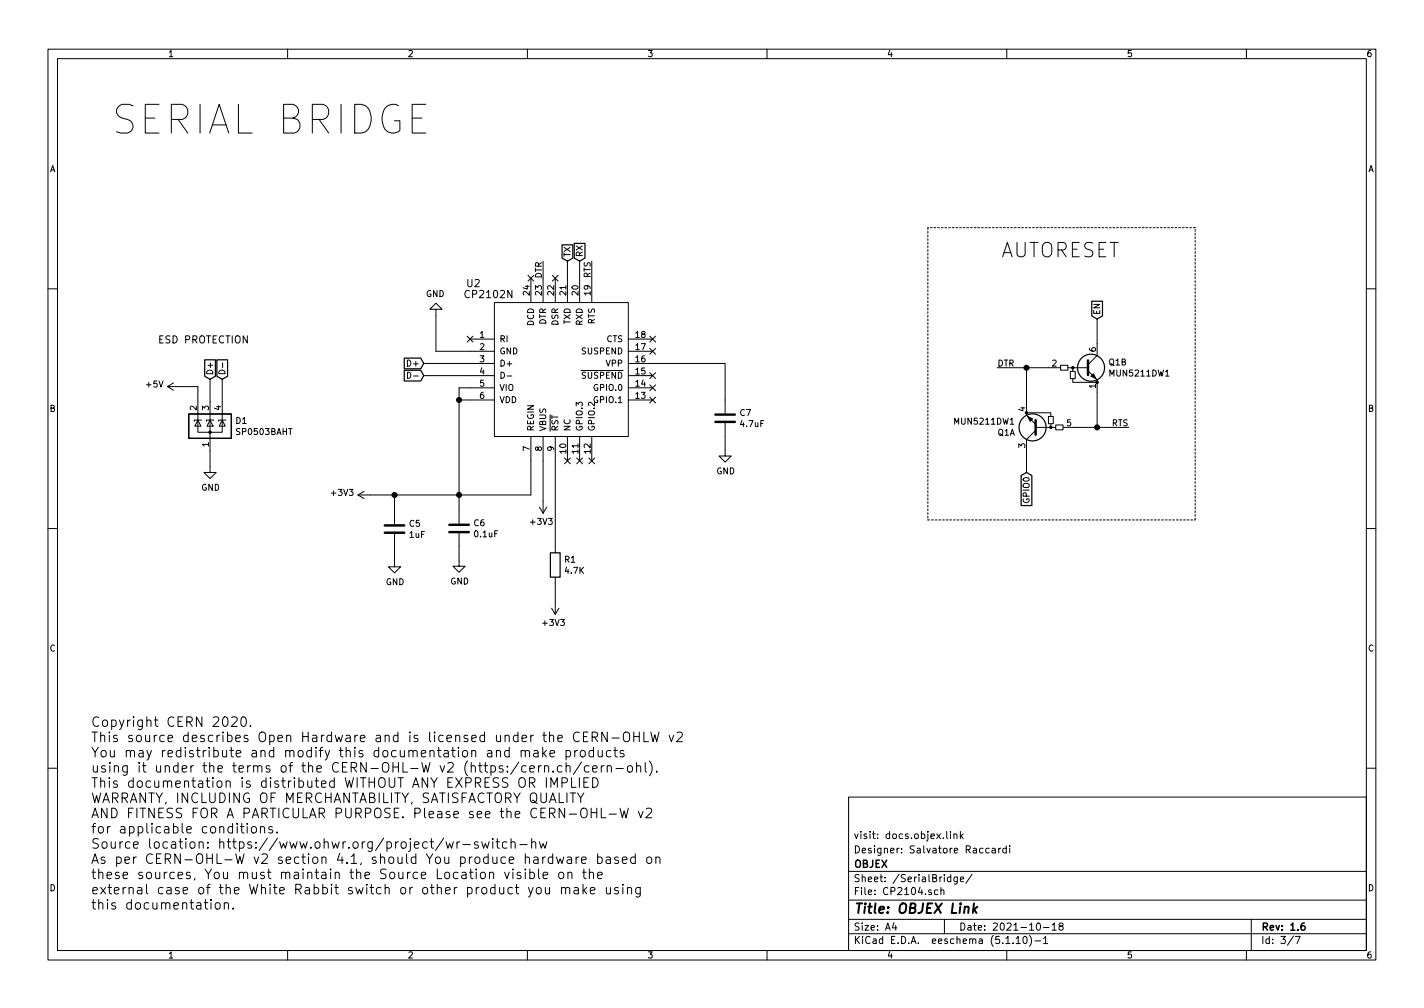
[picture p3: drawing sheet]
<svg xmlns="http://www.w3.org/2000/svg" width="297mm" height="210mm" viewBox="0 0 297 210" stroke-linecap="round" stroke-linejoin="round" font-family="sans-serif">
<g fill="none" stroke="#000" stroke-width=".21">
<path d="M10 10.3h277v189.9h-277zM12 12.2h273v186.1h-273zM60 10.3v1.9M110 10.3v1.9M160 10.3v1.9M210 10.3v1.9M260 10.3v1.9M110.1 57.4l1.3 1.2M110.7 58v5.1M111.4 57.4l-1.3 1.2M113.3 54.5v8.6M115.2 57.4l1.2 1.2"/>
<path d="M115.8 58v5.1M116.4 57.4l-1.2 1.2M118.4 54.5v8.6M120.9 54.5v8.6M123.4 54.5v8.6M10 60.2h2M36.2 79.9l-1.3 .7M43.8 79.1v19.4h1.3l-1.3 1.3-1.3-1.3h1.3M45.8 77.3a.66 .66 0 0 1 .8-.1 .66 .66 0 0 1 .3 .7h-1.3zM46.4 79.1v8.5M46.4 75.7v1M85 77.6a.64 .64 0 0 1 .7 .7 .64 .64 0 0 1-.7 .6z"/>
<path d="M86.3 78.4h.9M88.4 75.8h14.7M88.4 78.4h14.7M90.9 64.5h1.3l-1.3-1.3-1.2 1.3h1.2v8.8h12.2M97.4 70.1l1.3 1.2M98 70.7h5.1M98.7 70.1l-1.3 1.2M103.1 63.1h28v28h-28zM104.5 77.6a.64 .64 0 0 1 .7 .7 .64 .64 0 0 1-.7 .6zM105.8 78.4h1M131.1 70.7h5M131.1 73.3h5"/>
<path d="M131.1 75.8h20.2v10.4M131.1 78.4h5M135.5 72.7l1.3 1.2M135.5 77.7l1.3 1.3M135.5 70.1l1.3 1.2M136.8 72.7l-1.3 1.2M136.8 77.7l-1.3 1.3M136.8 70.1l-1.3 1.2M208 76.7h13.2M214.1 76.7v9.9l1.9 1.9M221.2 76.2h1.6v1h-1.6zM222.8 76.7h4"/>
<path d="M223.3 77.5h1v1.5h-1zM223.8 79v.8h5.1M223.8 76.7v.8M226.9 77.3l2 1.9v9.9M228.9 66.5v7.7l-2 1.9M285 60.2h2M34.9 80.6h6.4v7M34.9 80.6l1.3 .8M41.3 87.6v2.6h5.1v-2.6M41.3 87.6l.6 1.3h-1.3zM42 87.6h-1.5v.3M43.8 87.6l.6 1.3h-1.2z"/>
<path d="M44.6 87.6h-1.5v.3M46.4 87.6l.6 1.3h-1.3zM47.1 87.6h-1.5v.3M95.8 83.4h7.3M103.1 80.9h-7.3v28.3M110.7 91.1v12.1h-36M113.3 91.1v16M115.8 91.1v24.2M117.8 95.5l1.2 1.2M118.4 91.1v5M119 95.5l-1.2 1.2M120.3 95.5l1.2 1.2"/>
<path d="M120.9 91.1v5M121.5 95.5l-1.2 1.2M122.8 95.5l1.3 1.2M123.4 91.1v5M124.1 95.5l-1.3 1.2M131.1 80.9h5M131.1 83.4h5M135.5 80.3l1.3 1.2M135.5 82.8l1.3 1.2M136.8 80.3l-1.3 1.2M136.8 82.8l-1.3 1.2M151.3 88.3v6.8h1.2l-1.2 1.3-1.3-1.3h1.3"/>
<path d="M214.1 86.1h5.1v.8M216 89.8l-1.9 1.9v6.8M216.2 89.1h4M218.7 86.9h1v1.5h-1zM219.2 88.4v.7M220.2 88.6h1.5v1.1h-1.5zM221.7 89.1h13.8M10 110.3h2M74.7 103.2l1.2 .8M75.9 102.5l-1.2 .7M82.3 111.4v6.8h1.3l-1.3 1.3-1.3-1.3h1.3M82.3 103.2v6.1"/>
<path d="M95.8 111.2v6.9h1.2l-1.2 1.3-1.3-1.3h1.3M112.5 105.8l.8 1.3M114 105.8l-.7 1.3M285 110.3h2M115.1 126.9l.7 1.2M115.8 120.4v7.7M116.6 126.9l-.8 1.2M48.3 149.7l.8-.2 .3 .2 .1 .4-.1 .3-1.2 1.1h1.3M50.4 149.7l.3-.2a1.07 1.07 0 0 1 .5 1.8 .48 .48 0 0 1-.5 .2 .48 .48 0 0 1-.4-.4l-.1-.8zM52.2 151.3v.2M108.7 156.7a.49 .49 0 0 1 .9 .1v1.1M108.7 156.5v1.4"/>
<path d="M109.6 156.8l.1-.2a.48 .48 0 0 1 .7 .2v1.1M111.4 156.6h.7l.1 1.3M112.2 157l-.6 .1a.39 .39 0 0 0-.3 .4 .39 .39 0 0 0 .3 .4l.6-.1M112.3 159.7v1.4M112.9 159.7l-.4 .1-.2 .3M113.2 155.9v2M113.4 157.1l.6 .8M113.6 159.9a.49 .49 0 0 1 .9 .1v1.1M113.6 159.7v1.4M114 156.5l-.8 .8M114.7 157.2l1-.2-.1-.4-.6-.1-.3 .3 .1 1h.8M117.2 159.8l-.6-.1-.3 .4v.6l.2 .3h.7"/>
<path d="M118.1 156.6l.5-.1 .4 .4v.6l-.2 .3h-.7M118.1 159.9a.47 .47 0 0 1 .8 .1v1.1M118.1 156.5v2M118.1 159v2.1M119.9 156.5v1.4M120.5 156.5l-.4 .1-.2 .3M121.1 156.7a.55 .55 0 0 1 .6-.2 .55 .55 0 0 1 .4 .4l-.1 .8a.55 .55 0 0 1-.5 .2 .55 .55 0 0 1-.5-.4zM121.3 158.9l-1.7 2.6M121.7 153.6h.7M122.7 152.7h-1v2h1M122.9 159.8l-.6-.1-.4 .4v.6l.2 .3h.8M123.5 153.7h.8a.54 .54 0 0 0 .4-.5 .54 .54 0 0 0-.4-.5h-.8v2"/>
<path d="M123.8 156.6l-.6-.1-.3 .4v.6l.1 .3h.8M123.8 155.9v2M124 153.7l.7 1M124.8 156.5l.1 1.3a.53 .53 0 0 0 .7-.1M125.4 159.7v1.4M125.6 156.5v1.4M126 159.7l-.4 .1-.2 .3M126.7 152.7v2l-1.2-2v2M126.7 159.9a.52 .52 0 0 1 .7-.1l.1 1.3M126.7 159.7v1.4M127.4 156.6l-.5-.1-.4 .4v.6l.2 .3h.7M127.6 153.9h1.6"/>
<path d="M128 156.5h.8M128.3 155.9v1.7l.1 .2 .4 .1M130.1 153a.66 .66 0 0 1 .8-.3 .66 .66 0 0 1 .4 .7v.6a.66 .66 0 0 1-.3 .6 .66 .66 0 0 1-.7 0 1.58 1.58 0 0 1-.2-1.6zM130.1 156.6a.5 .5 0 0 0-.8 .2l.1 .3 .5 .1 .3 .3-.3 .4-.6-.1M131 159.9a.55 .55 0 0 1 .5-.2 .55 .55 0 0 1 .4 .4v.6a.54 .54 0 0 1-.5 .4 .54 .54 0 0 1-.5-.4zM132.2 153.6h1.1M132.2 152.7v2M132.8 159.9a.49 .49 0 0 1 .9 .1v1.1M132.8 159v2.1M133.3 152.7v2M134.3 152.7v2h1M134.6 159v1.8l.3 .3"/>
<path d="M135.5 158.7a2.29 2.29 0 0 1 0 3.1M135.8 152.7l.4 2 .4-1.4 .4 1.4 .5-2M139.6 153.4l.5 1.3 .4-1.3M141.2 152.9l.3-.2h.5l.2 .2 .1 .4-.1 .3-1.1 1.1h1.2M10 160.2h2M50.1 172.4h.8M50.4 171.7v1.8l.1 .2 .4 .1M51.6 171.7v.2M51.6 172.4v1.4M52.6 172.5a.55 .55 0 0 1 .9 .3l-.1 .8a.55 .55 0 0 1-.5 .2 .55 .55 0 0 1-.5-.4v-.6zM54.3 172.6a.5 .5 0 0 1 .9 .1v1.1M54.3 172.4v1.4"/>
<path d="M56.8 172.5l-.5-.1-.2 .3 .1 .3 .6 .2v.5h-.7M57.8 173.6v.2M93 175.6l.4 1.3 .4-.9 .4 .9 .4-1.3M95.3 175.6v1.3M95.9 175.6l-.4 .1-.2 .3M96.6 176.2h1.5M99.7 175.7l-.5-.1-.2 .3 .1 .3 .6 .1v.5h-.7M100.5 175.6l.4 1.3 .3-.9 .5 .9 .3-1.3M102.8 174.9v.2M102.8 175.6v1.3M103.5 175.6h.7M103.7 174.9v1.7l.1 .2 .4 .1"/>
<path d="M105.7 175.7l-.5-.1-.4 .4v.5l.2 .3h.7M106.6 175.8a.52 .52 0 0 1 .8-.1l.1 1.2M106.6 174.9v2M108.4 176.2h1.6M110.5 160.4l1-.2-.1-.4-.6-.1-.3 .3 .1 1h.8M110.9 175.8a.5 .5 0 0 1 .9 .1v1M110.9 174.9v2M112.5 175.6l.4 1.3 .4-.9 .4 .9 .4-1.3M114 162.2v2M114.9 164.2v-2l.7 1.4 .7-1.4v2M115.4 160.9v.2M116.1 178.8l.4 1.3 .3-1 .4 1 .4-1.3"/>
<path d="M117.2 163.3h.8a.54 .54 0 0 0 .4-.6 .54 .54 0 0 0-.4-.5h-.8v2M118.4 178.9h.7l.1 1.2M119.2 162.2v2h1M119.2 179.2l-.7 .1a.39 .39 0 0 0-.3 .4 .39 .39 0 0 0 .3 .4l.7-.1M120.2 178.8v1.3M120.5 165.4l.6 1 .7-1M120.8 178.8l-.4 .1-.2 .2M120.9 162.2v2M121.1 166.4v1M121.3 179.4l1-.2-.1-.3-.6-.1-.3 .2 .1 1h.8M121.8 163.2h.7M122.8 162.2h-1v2h1"/>
<path d="M123.3 168.6v2M123.3 169.5h1.2M123.6 160.4l1-.2-.1-.4-.6-.1-.3 .3 .1 1h.8M123.6 162.2a1.01 1.01 0 0 1 1.2 1 1.01 1.01 0 0 1-1.2 1zM124.5 168.6v2M124.7 178.9l.5-.1 .4 .3v.6l-.2 .3h-.7M124.7 178.1v2M125.4 168.6v2h1M126.5 178.9h.8v1.2M127.1 169.8h1.5M127.3 179.2l-.6 .1a.39 .39 0 0 0-.3 .4 .39 .39 0 0 0 .3 .4l.6-.1M128.5 160.3h1.5"/>
<path d="M129 178.9a.48 .48 0 0 0-.8 .1l.1 .3 .5 .1 .3 .3-.3 .4-.6-.1M129.3 168.6l.5 2 .4-1.5 .4 1.5 .5-2M129.8 179.4l1-.2-.1-.3-.6-.1-.3 .2 .1 1h.8M132.5 178.9l-.6-.1-.4 .3v.6l.2 .3h.8M132.5 178.1v2M133.2 169.2l.5 1.4 .4-1.4M134.8 168.8l.3-.2h.5l.2 .2 .1 .3-.1 .3-1.1 1.2h1.2M135 179a.55 .55 0 0 1 .5-.3 .55 .55 0 0 1 .4 .4v.6a.54 .54 0 0 1-.5 .4 .54 .54 0 0 1-.5-.4zM136.8 179a.49 .49 0 0 1 .9 0v1.1M136.8 178.8v1.3M137 160.9v.2M177 166.3h108v32h-108z"/>
<path d="M197.5 173.4v1.3l.2 .2M198.3 173.4v.2M198.3 173.9v1M199 174.1l.2-.2 .3 .1 .1 .9M199 173.9v1M200.3 173.4v1.5M200.5 174.4l.4 .5M200.9 173.9l-.6 .6M206.3 177l-.4-.1-.3 .3 .1 .6 .2 .1 .4-.1M207 177h.5l.1 .9M207.6 177.3l-.5 .1-.2 .2 .2 .3 .5-.1M208.3 176.9v1"/>
<path d="M208.8 176.9l-.5 .3M209.9 177l-.4-.1-.3 .3v.6l.3 .1 .4-.1M209.9 176.4v1.5M210.6 176.4v.2M210.6 176.9v1M285 160.2h2M44 188.3v1.3M45 188.5a.53 .53 0 0 1 .5-.2 .53 .53 0 0 1 .4 .4v.5a.54 .54 0 0 1-.5 .4 .54 .54 0 0 1-.5-.4zM46.8 188.5a.52 .52 0 0 1 .7-.1l.2 1.2M46.8 188.3v1.3M48.6 189.4v.2M60 198.3v1.9"/>
<path d="M105.3 181.9l.4 1.4 .5-1.4M107 181.9v1.4M108.6 182l-.5-.1-.3 .3 .1 .3 .7 .2v.5h-.8M109.6 181.9v1.4M110 198.3v1.9M110.2 185.1l.5 1.4M110.5 182l.6-.1 .4 .4v.6l-.2 .3h-.8M110.5 181.3v2M111.2 185.1l-.7 1.8-.3 .2M112 185.3a.53 .53 0 0 1 .5-.2 .53 .53 0 0 1 .4 .4v.6a.54 .54 0 0 1-.5 .4 .54 .54 0 0 1-.5-.4zM112.3 181.3v1.7l.3 .3M113.3 182.6l.9-.2-.1-.4-.5-.1-.3 .3 .1 1h.7"/>
<path d="M113.8 185.1l.1 1.3a.52 .52 0 0 0 .7-.1M114.6 185.1v1.4M116.6 182.1a.55 .55 0 0 1 .6-.2 .55 .55 0 0 1 .4 .4l-.1 .8a.55 .55 0 0 1-.5 .2 .55 .55 0 0 1-.5-.4zM117.1 185.3a.52 .52 0 0 1 .8-.1l.1 1.3M117.1 185.1v1.4M118 185.4l.1-.2a.48 .48 0 0 1 .7 .2v1.1M118.5 182.1a.47 .47 0 0 1 .8 .1v1.1M118.5 181.9v1.4M119.8 185.2h.7l.1 1.3M120.6 185.6l-.6 .1a.39 .39 0 0 0-.3 .4 .39 .39 0 0 0 .3 .4l.6-.1M121.5 181.9h.8M121.6 184.4v2.1"/>
<path d="M121.8 181.3v1.7l.1 .2 .4 .1M121.8 185.7l.6 .8M122.4 185.1l-.8 .8M122.9 182.1a.5 .5 0 0 1 .9 .1v1.1M122.9 181.3v2M123.1 185.8l1-.2-.1-.4-.6-.1-.3 .3 .1 1h.8M124.7 182.6l.9-.2-.1-.4-.6-.1-.2 .3 .1 1h.7M126.5 185.1l.1 1.3a.52 .52 0 0 0 .7-.1M127.3 185.1v1.4M129 185.2a.48 .48 0 0 0-.8 .2l.1 .3 .5 .1 .3 .3-.3 .4-.6-.1M129.9 184.4v.2M129.9 185.1v1.4"/>
<path d="M130.9 185.3a.49 .49 0 0 1 .8 .1v1.1M130.9 185.1v1.4M133.6 185.1v1.6l-.4 .4-.5-.1M133.6 185.2l-.6-.1-.4 .4v.6l.2 .3h.8M160 198.3v1.9M177 194.8h108M177 191.8h108M177 187.8h108M177 181.8h108M186.5 192.5l-.4 1h1M186.8 193v1M195.6 185.7l-.4-.1-.3 .3 .1 .6 .2 .1 .4-.1"/>
<path d="M196.3 185.7l.2-.1 .3 .1 .1 .9M196.3 185.1v1.5M197 191.8v3M198.3 183l-.4-.1-.3 .3 .1 .6 .2 .1 .4-.1M198.3 182.4v1.5M199.7 182.9v1.2l-.3 .3-.3-.1M199.7 183l-.4-.1-.3 .3 .1 .6h.6M200.3 183.4l.7-.1v-.3l-.4-.1-.3 .2 .1 .7h.6M202.8 182.3l-1.3 2M210 198.3v1.9M211.3 196.7v.1M212 195.8l.4-.5v1.5"/>
<path d="M212 196.8h.8M213.5 195.5l.2-.2a.8 .8 0 0 1 .6 .8 .8 .8 0 0 1-.6 .7l-.3-.5zM214.8 195.1a1.79 1.79 0 0 1 0 2.3M215.9 196.3h1.1M216.3 192.7l.3-.2a.81 .81 0 0 1 .5 .8 .81 .81 0 0 1-.5 .7l-.3-.1-.1-.4zM217.7 195.8l.4-.5v1.5M217.7 193.5h1.1M217.7 196.8h.8M219.5 193l.4-.5v1.5M219.5 194h.8M221.2 193.2l-.3-.3 .1-.2 .2-.2 .4 .1 .2 .2-.1 .2-.5 .2-.3 .3 .1 .4 .2 .1h.3l.3-.3-.1-.4-.2-.1M260 198.3v1.9"/>
<path d="M261 191.8v6.5M269.8 195.2l-1.2 2M270.2 195.3h1l-.6 1.5"/>
</g>
<path d="M272.1 192.5l-.4 .1a.96 .96 0 0 0 0 1.4l.5-.1v-.5l-.2-.3-.5 .1-.1 .2" fill="none" stroke="#000" stroke-width=".3"/>
<path d="M203.2 188.4l-.3 2M203.2 189.7l.5 .7M203.9 189.1l-.9 .8" fill="none" stroke="#000" stroke-width=".41"/>
<g fill="#000" stroke="#000" stroke-width=".21">
<path d="M227.6 78.5l.5-.5 .5 1zM214.4 86.9l1 .5-.5 .5z"/>
<circle cx="223.8" cy="76.7" r=".25"/>
<circle cx="228.9" cy="79.8" r=".25"/>
<circle cx="43.8" cy="90.2" r=".25"/>
<circle cx="219.2" cy="89.1" r=".25"/>
</g>
<g fill="none" stroke="#000" stroke-width=".25">
<path d="M117.2 51.1h2.3v2.7l-1.1 .7-1.2-.7zM119.8 50.8h2.2v3l-1.1 .7-1.1-.7zM42.7 75.1h2.2v3.4l-1.1 .6-1.1-.6zM45.2 75.1h2.3v3.4l-1.1 .6-1.2-.6zM84.3 77.2h3.5l.6 1.2-.6 1.1h-3.5zM84.3 74.7h3.5l.6 1.1-.6 1.1h-3.5zM227.7 62.8h2.3v3.1l-1.1 .6-1.2-.6zM39.4 86.4h8.9v5h-8.9zM213 99.2l1.1-.7 1.1 .7v6.3h-2.2zM114.8 115.3h2v5.1h-2z"/>
<circle cx="227.6" cy="76.7" r="2.82"/>
<circle cx="215.4" cy="89.1" r="2.82"/>
</g>
<path d="M226.9 75.2v3M149.2 88h4.1M149.2 86.5h4.1M216 87.6v3.1M80.3 111.1h4M80.3 109.6h4M93.7 111h4.1M93.7 109.5h4.1" fill="none" stroke="#000" stroke-width=".51"/>
<path d="M193.5 47.5v61M249.3 47.5h-55.8M193.5 108.5h55.8M249.3 108.5v-61" fill="none" stroke="#000" stroke-width=".21" stroke-dasharray=".4 .4"/>
<g fill="#000" stroke="#000" stroke-width=".25">
<circle cx="214.1" cy="76.7" r=".51"/>
<circle cx="95.8" cy="83.4" r=".51"/>
<circle cx="228.9" cy="89.1" r=".51"/>
<circle cx="82.3" cy="103.2" r=".51"/>
<circle cx="95.8" cy="103.2" r=".51"/>
</g>
<text font-size="8.3" x="23.1" y="28.1">SERIAL BRIDGE</text>
<text font-size="4.2" x="208.8" y="53.7">AUTORESET</text>
<g font-size="2.8">
<text x="18.9" y="151.6">Copyright CERN 2020.</text>
<text x="18.9" y="154.8">This source describes Open Hardware and is licensed under the CERN-OHLW v2</text>
<text x="18.9" y="158">You may redistribute and modify this documentation and make products</text>
<text x="18.9" y="161.2">using it under the terms of the CERN-OHL-W v2 (https:/cern.ch/cern-ohl).</text>
<text x="18.9" y="164.3">This documentation is distributed WITHOUT ANY EXPRESS OR IMPLIED</text>
<text x="18.9" y="167.5">WARRANTY, INCLUDING OF MERCHANTABILITY, SATISFACTORY QUALITY</text>
<text x="18.9" y="170.7">AND FITNESS FOR A PARTICULAR PURPOSE. Please see the CERN-OHL-W v2</text>
<text x="18.9" y="173.9">for applicable conditions.</text>
<text x="18.9" y="177">Source location: https://www.ohwr.org/project/wr-switch-hw</text>
<text x="18.9" y="180.2">As per CERN-OHL-W v2 section 4.1, should You produce hardware based on</text>
<text x="18.9" y="183.4">these sources, You must maintain the Source Location visible on the</text>
<text x="18.9" y="186.6">external case of the White Rabbit switch or other product you make using</text>
<text x="18.9" y="189.7">this documentation.</text>
<text x="178" y="190.5">Title: OBJEX Link</text>
</g>
<g font-size="2.1">
<text x="97.4" y="59.9">U2</text>
<text x="97.3" y="62.2">CP2102N</text>
<text x="32.9" y="71.6">ESD PROTECTION</text>
<text x="178" y="178">Designer: Salvatore Raccardi</text>
<text x="178" y="175">visit: docs.objex.link</text>
<text x="178" y="184">Sheet: /SerialBridge/</text>
<text x="178" y="181">OBJEX</text>
<text x="178" y="186.7">File: CP2104.sch</text>
<text x="178" y="196.9">KiCad E.D.A. eeschema (5.1.10)-1</text>
<text x="178" y="194.1">Size: A4</text>
<text x="200" y="194.1">Date: 2021-10-18</text>
<text x="263" y="194.1">Rev: 1.6</text>
<text x="263" y="196.9">Id: 3/7</text>
</g>
<g font-size="1.8">
<text x="35" y="11.9">1</text>
<text x="85" y="11.9">2</text>
<text x="135" y="11.9">3</text>
<text x="185" y="11.9">4</text>
<text x="235" y="11.9">5</text>
<text x="285" y="11.9">6</text>
<text x="10.4" y="35.9">A</text>
<text x="285.4" y="35.9">A</text>
<text x="119" y="53.7" transform="rotate(-90 119 53.7)">TX</text>
<text x="121.5" y="53.7" transform="rotate(-90 121.5 53.7)">RX</text>
<text x="113" y="58.1" transform="rotate(-90 113 58.1)">DTR</text>
<text x="123.2" y="58" transform="rotate(-90 123.2 58)">RTS</text>
<text x="88.8" y="61.9">GND</text>
<text x="110.5" y="61.5" transform="rotate(-90 110.5 61.5)">24</text>
<text x="113" y="61.5" transform="rotate(-90 113 61.5)">23</text>
<text x="115.6" y="61.5" transform="rotate(-90 115.6 61.5)">22</text>
<text x="118.1" y="61.5" transform="rotate(-90 118.1 61.5)">21</text>
<text x="120.6" y="61.5" transform="rotate(-90 120.6 61.5)">20</text>
<text x="123.2" y="61.5" transform="rotate(-90 123.2 61.5)">19</text>
<text x="229.5" y="65.8" transform="rotate(-90 229.5 65.8)">EN</text>
<text x="100.1" y="70.5">1</text>
<text x="104.1" y="71.4">RI</text>
<text x="111.4" y="68" transform="rotate(-90 111.4 68)">DCD</text>
<text x="113.9" y="67.8" transform="rotate(-90 113.9 67.8)">DTR</text>
<text x="116.5" y="67.9" transform="rotate(-90 116.5 67.9)">DSR</text>
<text x="119" y="67.7" transform="rotate(-90 119 67.7)">TXD</text>
<text x="121.5" y="67.9" transform="rotate(-90 121.5 67.9)">RXD</text>
<text x="124.1" y="67.7" transform="rotate(-90 124.1 67.7)">RTS</text>
<text x="126.5" y="71.4">CTS</text>
<text x="132.6" y="70.5">18</text>
<text x="85.3" y="76.4">D+</text>
<text x="100.1" y="73">2</text>
<text x="100.1" y="75.6">3</text>
<text x="104.1" y="73.9">GND</text>
<text x="104.1" y="76.4">D+</text>
<text x="121.5" y="73.9">SUSPEND</text>
<text x="126.5" y="76.4">VPP</text>
<text x="132.6" y="75.6">16</text>
<text x="132.6" y="73">17</text>
<text x="208" y="76.4">DTR</text>
<text x="219.5" y="76.4">2</text>
<text x="228.6" y="73.4" transform="rotate(-90 228.6 73.4)">6</text>
<text x="231.3" y="76.2">Q1B</text>
<text x="30.6" y="80.8">+5V</text>
<text x="44.4" y="78.3" transform="rotate(-90 44.4 78.3)">D+</text>
<text x="100.1" y="78.1">4</text>
<text x="100.1" y="80.6">5</text>
<text x="100.1" y="83.2">6</text>
<text x="104.1" y="81.5">VIO</text>
<text x="121.5" y="79">SUSPEND</text>
<text x="124.2" y="81.5">GPIO.0</text>
<text x="132.6" y="83.2">13</text>
<text x="132.6" y="80.6">14</text>
<text x="132.6" y="78.1">15</text>
<text x="228.6" y="81" transform="rotate(-90 228.6 81)">1</text>
<text x="231.7" y="78.5">MUN5211DW1</text>
<text x="10.4" y="85.9">B</text>
<text x="41" y="85.6" transform="rotate(-90 41 85.6)">2</text>
<text x="43.6" y="85.6" transform="rotate(-90 43.6 85.6)">3</text>
<text x="46.1" y="85.6" transform="rotate(-90 46.1 85.6)">4</text>
<text x="49.2" y="88.4">D1</text>
<text x="104.1" y="84.1">VDD</text>
<text x="124.2" y="84.1">GPIO.1</text>
<text x="154.4" y="86.8">C7</text>
<text x="154.6" y="89.1">4.7uF</text>
<text x="199.3" y="88.6">MUN5211DW1</text>
<text x="213.9" y="85.8" transform="rotate(-90 213.9 85.8)">4</text>
<text x="222.5" y="88.9">5</text>
<text x="231.9" y="88.9">RTS</text>
<text x="285.4" y="85.9">B</text>
<text x="43.6" y="93.2" transform="rotate(-90 43.6 93.2)">1</text>
<text x="49.5" y="90.7">SP0503BAHT</text>
<text x="110.5" y="94.1" transform="rotate(-90 110.5 94.1)">7</text>
<text x="111.4" y="90" transform="rotate(-90 111.4 90)">REGIN</text>
<text x="113" y="94.1" transform="rotate(-90 113 94.1)">8</text>
<text x="113.9" y="90" transform="rotate(-90 113.9 90)">VBUS</text>
<text x="115.6" y="94.1" transform="rotate(-90 115.6 94.1)">9</text>
<text x="116.5" y="90" transform="rotate(-90 116.5 90)">RST</text>
<text x="118.1" y="94.6" transform="rotate(-90 118.1 94.6)">10</text>
<text x="119" y="90" transform="rotate(-90 119 90)">NC</text>
<text x="120.6" y="94.6" transform="rotate(-90 120.6 94.6)">11</text>
<text x="121.5" y="90" transform="rotate(-90 121.5 90)">GPIO.3</text>
<text x="123.2" y="94.6" transform="rotate(-90 123.2 94.6)">12</text>
<text x="124.1" y="90" transform="rotate(-90 124.1 90)">GPIO.2</text>
<text x="208.1" y="90.9">Q1A</text>
<text x="213.9" y="93.4" transform="rotate(-90 213.9 93.4)">3</text>
<text x="149.4" y="98.9">GND</text>
<text x="42" y="102.4">GND</text>
<text x="69.3" y="103.4">+3V3</text>
<text x="214.8" y="104.7" transform="rotate(-90 214.8 104.7)">GPIO0</text>
<text x="85.4" y="109.9">C5</text>
<text x="85.4" y="112.2">1uF</text>
<text x="98.9" y="109.7">C6</text>
<text x="99.1" y="112.1">0.1uF</text>
<text x="110.8" y="109.5">+3V3</text>
<text x="117.8" y="117.4">R1</text>
<text x="118" y="119.7">4.7K</text>
<text x="80.5" y="122">GND</text>
<text x="93.9" y="121.9">GND</text>
<text x="113.4" y="130.6">+3V3</text>
<text x="10.4" y="135.9">C</text>
<text x="285.4" y="135.9">C</text>
<text x="10.4" y="185.9">D</text>
<text x="285.4" y="185.9">D</text>
<text x="35" y="199.9">1</text>
<text x="85" y="199.9">2</text>
<text x="135" y="199.9">3</text>
<text x="185" y="199.9">4</text>
<text x="235" y="199.9">5</text>
<text x="285" y="199.9">6</text>
</g>
</svg>
